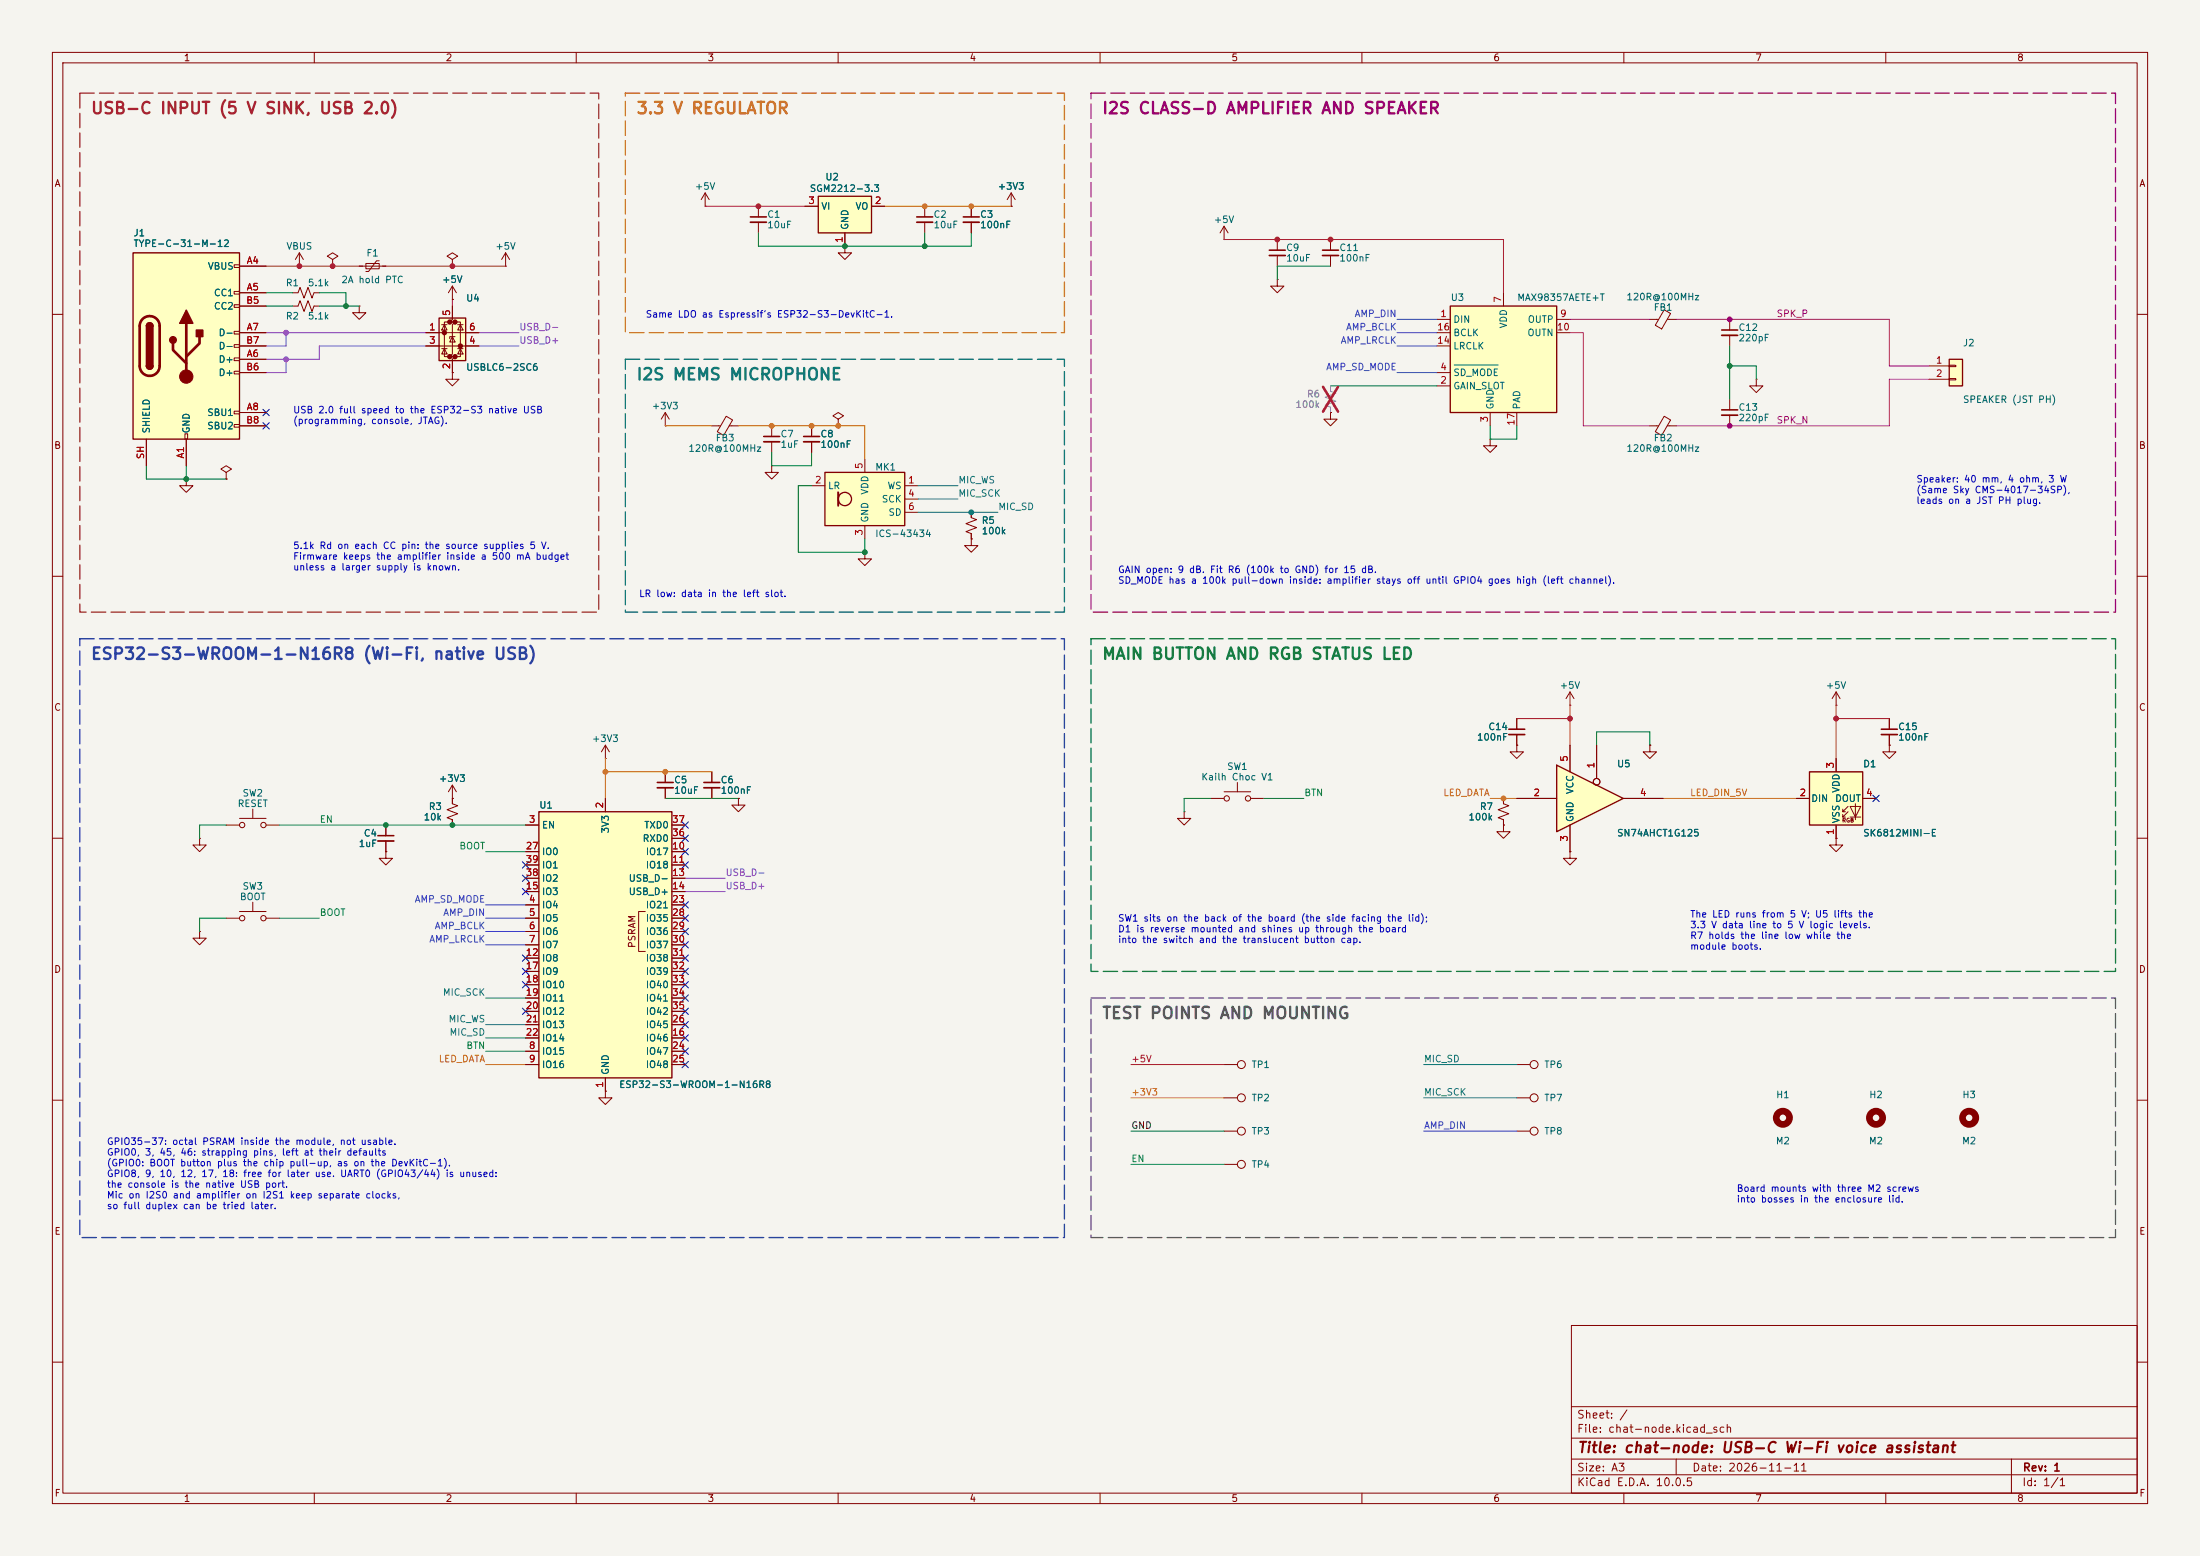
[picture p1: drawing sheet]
<svg xmlns="http://www.w3.org/2000/svg" width="420mm" height="297mm" viewBox="0 0 420 297" stroke-linecap="round" stroke-linejoin="round" font-family="sans-serif">
<path d="M0 0h420v297h-420z" fill="#f5f4ef" stroke="#f5f4ef" stroke-width=".19"/>
<g fill="none" stroke="#840000" stroke-width=".19">
<path d="M10 10h400v277h-400zM12 12h396v273h-396zM60 10v2M110 10v2M160 10v2M210 10v2M260 10v2M310 10v2M360 10v2M57.1 50.8h.1M57.1 48.3l-.7 1.2M57.1 48.3l.8 1.2"/>
<path d="M57.1 48.3v2.5M68.6 50.8h5.1M69.8 50.3h2.6v1h-2.6zM72.4 49.8h-.5l-1.5 2h-.6M254 45.7v2.1M254 48.8v2M10 60h2M408 60h2M10 110h2M165.1 105.4v1.3h1.3l-1.3 1.3-1.3-1.3h1.3M165.1 105.4h.1M408 110h2"/>
<path d="M289.6 137.2v2M10 160h2M43.2 157.5h2.5M45.7 156.2h5.1M48.3 154.4v1.8M50.8 157.5h2.5M115.6 144.8h.1M115.6 142.2l-.8 1.3M115.6 142.2l.7 1.3M115.6 142.2v2.6M135.9 147.3v2.1M135.9 150.4v2"/>
<path d="M141 152.4v1.3h1.2l-1.2 1.2-1.3-1.2h1.3M141 152.4h.1M287 157.5v1.3h1.3l-1.3 1.2-1.3-1.2h1.3M287 157.5h.1M289.6 140.2v2M408 160h2M38.1 177.8v1.3h1.3l-1.3 1.2-1.3-1.2h1.3M38.1 177.8h.1M38.1 160v1.3h1.3l-1.3 1.3-1.3-1.3h1.3M38.1 160h.1M43.2 175.3h2.5M45.7 174h5.1"/>
<path d="M48.3 172.2v1.8M50.8 175.3h2.5M10 210h2M408 210h2M300 253h108v32h-108zM10 260h2M300 278.5h108M300 274.5h108M300 268.5h108M320 278.5v3M384 278.5v6.5M408 260h2"/>
<path d="M60 285v2M110 285v2M160 285v2M210 285v2M260 285v2M300 281.5h108M310 285v2M360 285v2"/>
<circle cx="46.2" cy="157.5" r=".51"/>
<circle cx="50.3" cy="157.5" r=".51"/>
<circle cx="46.2" cy="175.3" r=".51"/>
<circle cx="50.3" cy="175.3" r=".51"/>
</g>
<path d="M252.5 47.8h3M288 139.2h3.1M134.4 149.4h3" fill="none" stroke="#840000" stroke-width=".3"/>
<path d="M252.5 48.8h3M134.4 150.4h3M288 140.2h3.1" fill="none" stroke="#840000" stroke-width=".33"/>
<path d="M157.5 90.2h15.2v10.1h-15.2z" fill="#ffffc2"/>
<g fill="none" stroke="#840000" stroke-width=".25">
<path d="M157.5 90.2h15.2v10.1h-15.2z"/>
<circle cx="161.3" cy="95.2" r="1.27"/>
</g>
<path d="M160 94v2.5" fill="none" stroke="#840000" stroke-width=".38"/>
<g fill="none" stroke="#840000" stroke-width=".19">
<path d="M86.4 49.5l1-.6-1-.6-1.1 .6 1.1 .6v1.3M86.4 50.8h.1M86.4 57.2h.1M86.4 54.6l-.8 1.3M86.4 54.6l.7 1.3M86.4 54.6v2.6M154.9 92.7h2.6M165.1 87.6v2.6M172.7 92.7h2.6M172.7 95.3h2.6M172.7 97.8h2.6M185.4 97.8v1l1 .4-2 .7 2 .8-2 .8 1 .4v1"/>
<path d="M165.1 100.3v2.6M185.4 102.9v1.2h1.3l-1.3 1.3-1.3-1.3h1.3M185.4 102.9h.1M73.7 157.5v2M226.1 154.9v1.3h1.2l-1.2 1.3-1.3-1.3h1.3M226.1 154.9h.1M231.1 152.4h2.6M233.7 151.1h5.1M236.2 149.4v1.7M238.8 152.4h2.5M287 152.4v1l1 .4-2 .8 2 .7-2 .8 1 .4v1M73.7 162.6v1.2h1.2l-1.2 1.3-1.3-1.3h1.3"/>
<path d="M73.7 162.6h.1M73.7 160.5v2.1M299.7 162.6v1.2h1.3l-1.3 1.3-1.3-1.3h1.3M299.7 162.6h.1M233.7 209.6h2.5M233.7 203.2h2.5M233.7 215.9h2.5M289.6 209.6h2.5M289.6 203.2h2.5"/>
<circle cx="234.2" cy="152.4" r=".51"/>
<circle cx="238.3" cy="152.4" r=".51"/>
<circle cx="237" cy="209.5" r=".76"/>
<circle cx="237" cy="215.9" r=".76"/>
<circle cx="237" cy="203.2" r=".76"/>
<circle cx="292.9" cy="209.5" r=".76"/>
<circle cx="292.9" cy="203.2" r=".76"/>
</g>
<path d="M72.1 159.5h3.1" fill="none" stroke="#840000" stroke-width=".3"/>
<path d="M72.1 160.5h3.1" fill="none" stroke="#840000" stroke-width=".33"/>
<path d="M83.8 60.7h5.1v8.1h-5.1z" fill="#ffffc2"/>
<g fill="#840000" stroke="#840000" stroke-width=".51">
<circle cx="84.8" cy="63.5" r=".25"/>
<circle cx="85.9" cy="61.5" r=".25"/>
<circle cx="85.9" cy="68.1" r=".25"/>
<circle cx="86.9" cy="61.5" r=".25"/>
<circle cx="86.9" cy="68.1" r=".25"/>
<circle cx="87.9" cy="66" r=".25"/>
</g>
<g fill="none" stroke="#840000" stroke-width=".19">
<path d="M86.4 58.4v2.6l-.5 .5h1l-.5 .5v5.6l-.5 .5h1l-.5 .5v2.5M96.5 50.8h.1M96.5 48.3l-.7 1.2M96.5 48.3l.8 1.2M96.5 48.3v2.5M81.3 63.5h10.1M81.3 66h10.1M84.3 66.5h1M84.3 62h1M84.8 62l.5 1h-1zM84.8 66.5l.5 1.1h-1zM85.9 61.5h-1.1v6.6h1.1"/>
<path d="M86.4 64.3l.5 1h-1zM86.4 71.1v1.3h1.2l-1.2 1.3-1.3-1.3h1.3M86.4 71.1h.1M86.9 64.3h-1v.3M86.9 61.5h1v6.6h-1M87.4 66.5h1M87.4 62h1M87.9 62l.5 1h-1zM87.9 66.5l.5 1.1h-1zM360.7 137.2v2M360.7 142.2v1.3h1.2l-1.2 1.3-1.3-1.3h1.3M360.7 142.2h.1"/>
<path d="M360.7 140.2v2"/>
</g>
<path d="M83.8 60.7h5.1v8.1h-5.1z" fill="none" stroke="#840000" stroke-width=".25"/>
<g fill="none" stroke="#840000" stroke-width="1.3">
<circle cx="340.4" cy="213.4" r="1.27"/>
<circle cx="358.1" cy="213.4" r="1.27"/>
</g>
<path d="M359.2 139.2h3" fill="none" stroke="#840000" stroke-width=".3"/>
<path d="M359.2 140.2h3" fill="none" stroke="#840000" stroke-width=".33"/>
<path d="M345.4 147.3h10.2v10.2h-10.2z" fill="#ffffc2"/>
<g fill="none" stroke="#840000" stroke-width=".19">
<path d="M299.7 134.6h.1M299.7 132.1l-.7 1.3M299.7 132.1l.8 1.3M299.7 132.1v2.5M350.5 134.6h.1M350.5 132.1v2.5M350.5 132.1l-.7 1.3M350.5 132.1l.8 1.3M315 142.2v1.3h1.2l-1.2 1.3-1.3-1.3h1.3M315 142.2h.1M342.9 152.4h2.5M350.5 144.8v2.5"/>
<path d="M350.5 157.5v2.5M351.8 154.9h.5M351.8 156h.5M352.8 153.9l-1 1v-.5M352.8 154.9l-1 1.1v-.6M353.2 153.9h2l-1 2.1zM353.2 156h2M354.2 153.4v3.1M355.6 152.4h2.5M350.5 160v1.3h1.3l-1.3 1.3-1.3-1.3h1.3M350.5 160h.1M289.6 215.9h2.5"/>
<path d="M233.7 222.2h2.5"/>
<circle cx="292.9" cy="215.9" r=".76"/>
<circle cx="237" cy="222.2" r=".76"/>
</g>
<path d="M345.4 147.3h10.2v10.2h-10.2z" fill="none" stroke="#840000" stroke-width=".25"/>
<circle cx="375.9" cy="213.4" r="1.27" fill="none" stroke="#840000" stroke-width="1.3"/>
<path d="M297.2 146.1l12.7 6.3-12.7 6.4z" fill="#ffffc2"/>
<path d="M297.2 146.1l12.7 6.3-12.7 6.4z" fill="none" stroke="#840000" stroke-width=".25"/>
<g fill="none" stroke="#840000" stroke-width=".19">
<path d="M35.6 91.4v1.3h1.2l-1.2 1.3-1.3-1.3h1.3M35.6 91.4h.1M43.2 90.2l1-.7-1-.6-1 .6 1 .7v1.2M43.2 91.4h.1M289.6 152.4h7.6M299.7 142.2v5.1M299.7 157.5v5.1M304.8 142.2v6.4M309.9 152.4h7.6"/>
<circle cx="304.8" cy="149.2" r=".63"/>
</g>
<path d="M25.4 48.3h20.3v35.5h-20.3z" fill="#ffffc2"/>
<g fill="none" stroke="#840000" stroke-width=".19">
<path d="M44.7 50.5h1v.6h-1zM44.7 55.6h1v.5h-1zM44.7 58.2h1v.5h-1zM45.7 50.8h5.1M45.7 55.9h5.1M45.7 58.4h5.1M317.7 59.1l1.2 .7-1.7 3-1.2-.7zM44.7 63.2h1v.6h-1zM44.7 65.8h1v.5h-1zM44.7 68.3h1v.5h-1zM44.7 70.9h1v.5h-1zM44.7 78.5h1v.5h-1z"/>
<path d="M45.7 68.6h5.1M45.7 63.5h5.1M45.7 78.7h5.1M45.7 71.1h5.1M45.7 66h5.1M315 61h1.6M318.3 61h1.7M330.2 61v2M330.2 64v2M330.2 76.2v2M330.2 79.2v2.1M335.3 72.4v1.3h1.2l-1.2 1.2-1.3-1.2h1.3"/>
<path d="M335.3 72.4h.1M27.9 83.8v5.1M35.3 82.8h.5v1h-.5zM35.6 83.8v5.1M44.7 81h1v.5h-1zM45.7 81.3h5.1M86.4 149.9v3.5l1 .4-2.1 .8 2.1 .7-2.1 .8 1.1 .4v1M86.4 152.4h.1M86.4 149.9l-.8 1.2M86.4 149.9l.7 1.2M115.6 208.3v1.3h1.2l-1.2 1.2-1.3-1.2h1.3M115.6 208.3h.1"/>
</g>
<path d="M25.4 48.3h20.3v35.5h-20.3zM27.9 62.2a.64 .64 0 0 1 .7-.6 .64 .64 0 0 1 .6 .6M27.9 69.9a.64 .64 0 0 0 .7 .6 .64 .64 0 0 0 .6-.6" fill="none" stroke="#840000" stroke-width=".25"/>
<path d="M27.2 60.9a1.9 1.9 0 0 1 2.1-.4 1.9 1.9 0 0 1 1.2 1.7v7.7a1.91 1.91 0 0 1-1.9 1.8 1.91 1.91 0 0 1-1.9-1.8v-7.8l.1-.7zM33 65.5v1.3l2.6 2.5M35.6 61.7v10.2M38.1 64.3v1.2l-2.5 2.6" fill="none" stroke="#840000" stroke-width=".51"/>
<g fill="#840000" stroke="#840000" stroke-width=".25">
<path d="M27.9 62.2h1.3v7.7h-1.3z"/>
<path d="M28.1 61.8a.64 .64 0 0 1 .7-.2 .64 .64 0 0 1 .4 .6h-1.3z"/>
<path d="M27.9 69.9h1.3a.64 .64 0 0 1-.6 .6 .64 .64 0 0 1-.7-.6z"/>
<path d="M35.6 59.2l1.2 2.5h-2.5z"/>
<path d="M37.5 63h1.2v1.3h-1.2z"/>
<circle cx="33" cy="64.9" r=".63"/>
</g>
<circle cx="35.6" cy="71.9" r="1.27" fill="#840000" stroke="#840000" stroke-width=".19"/>
<path d="M328.7 63h3M328.7 78.2h3" fill="none" stroke="#840000" stroke-width=".3"/>
<path d="M328.7 64h3M328.7 79.2h3" fill="none" stroke="#840000" stroke-width=".33"/>
<path d="M276.9 58.4h20.3v20.3h-20.3z" fill="#ffffc2"/>
<path d="M276.9 58.4h20.3v20.3h-20.3z" fill="none" stroke="#840000" stroke-width=".25"/>
<path d="M287 55.9v2.5M274.3 61h2.6M274.3 73.7h2.6M274.3 71.1h2.6M274.3 63.5h2.6M274.3 66h2.6M284.5 78.7v2.6M289.6 78.7v2.6M297.2 61h2.5M297.2 63.5h2.5" fill="none" stroke="#840000" stroke-width=".19"/>
<path d="M277.6 69.7h8.4" fill="none" stroke="#006464" stroke-width=".19"/>
<path d="M102.9 154.9h25.4v50.8h-25.4z" fill="#ffffc2"/>
<path d="M102.9 154.9h25.4v50.8h-25.4z" fill="none" stroke="#840000" stroke-width=".25"/>
<g fill="none" stroke="#840000" stroke-width=".19">
<path d="M185.4 39.4v2M193 39.4h.1M193 36.8l-.7 1.3M193 36.8l.8 1.3M193 36.8v2.6M55.9 55.9h1l.4-1 .7 2 .8-2 .8 2 .3-1h1.1M55.9 58.4h1l.4-1 .7 2 .8-2 .8 2 .3-1h1.1M63.5 49.5l1-.6-1-.6-1 .6 1 .6v1.3M63.5 50.8h.1M68.6 58.4v1.3h1.2l-1.2 1.3-1.3-1.3h1.3M68.6 58.4h.1M185.4 42.4v2.1"/>
<path d="M317.7 79.5l1.2 .7-1.7 2.9-1.2-.7zM147.3 88.9v1.3h1.3l-1.3 1.2-1.3-1.2h1.3M147.3 88.9h.1M284.5 83.8v1.3h1.2l-1.2 1.3-1.3-1.3h1.3M284.5 83.8h.1M315 81.3h1.6M318.3 81.3h1.7M100.3 157.5h2.6M115.6 152.4v2.5M127 147.3v2.1M127 150.4v2M128.3 157.5h2.5"/>
<path d="M289.6 142.2v1.3h1.2l-1.2 1.3-1.3-1.3h1.3M289.6 142.2h.1M100.3 172.7h2.6M100.3 175.3h2.6M100.3 177.8h2.6M100.3 162.6h2.6M100.3 165.1h2.6M100.3 167.6h2.6M100.3 170.2h2.6M123.2 174h-1.3v7.6h1.3M128.3 172.7h2.5M128.3 175.3h2.5"/>
<path d="M128.3 177.8h2.5M128.3 162.6h2.5M128.3 165.1h2.5M128.3 167.6h2.5M128.3 170.2h2.5M128.3 160h2.5M100.3 180.3h2.6M100.3 182.9h2.6M100.3 198.1h2.6M100.3 185.4h2.6M100.3 188h2.6M100.3 190.5h2.6"/>
<path d="M100.3 193h2.6M100.3 195.6h2.6M128.3 180.3h2.5M128.3 182.9h2.5M128.3 198.1h2.5M128.3 185.4h2.5M128.3 188h2.5M128.3 190.5h2.5M128.3 193h2.5M128.3 195.6h2.5M100.3 200.7h2.6M100.3 203.2h2.6"/>
<path d="M115.6 205.7v2.6M128.3 200.7h2.5M128.3 203.2h2.5"/>
</g>
<path d="M183.9 41.4h3M125.5 149.4h3" fill="none" stroke="#840000" stroke-width=".3"/>
<path d="M183.9 42.4h3M125.5 150.4h3" fill="none" stroke="#840000" stroke-width=".33"/>
<path d="M372.1 68.6h2.5v5.1h-2.5z" fill="#ffffc2"/>
<path d="M372.1 68.6h2.5v5.1h-2.5z" fill="none" stroke="#840000" stroke-width=".25"/>
<g fill="none" stroke="#840000" stroke-width=".19">
<path d="M176.5 39.4v2M161.3 47v1.3h1.3l-1.3 1.2-1.3-1.2h1.3M161.3 47h.1M176.5 42.4v2.1M233.7 45.7h.1M233.7 43.2l-.8 1.3M233.7 43.2l.7 1.3M233.7 43.2v2.5M243.8 53.3v1.3h1.3l-1.3 1.3-1.2-1.3h1.2M243.8 53.3h.1M243.8 45.7v2.1M243.8 48.8v2"/>
<path d="M127 78.7l-.8 1.3M127 78.7l.8 1.3M127 78.7v2.6M138.6 79.5l1.3 .7-1.7 2.9-1.3-.7zM254 78.7v1.3h1.3l-1.3 1.3-1.3-1.3h1.3M254 78.7h.1M368.3 69.9h3.8M368.3 72.4h3.8M372.1 69.7h1.3v.3h-1.3zM372.1 72.3h1.3v.2h-1.3zM127 81.3h.1M135.9 81.3h1.6"/>
<path d="M139.2 81.3h1.8M147.3 81.3v2M147.3 84.3v2.1M154.9 81.3v2M154.9 84.3v2.1M160 80l1-.6-1-.7-1 .7 1 .6v1.3M160 81.3h.1"/>
</g>
<path d="M175 41.4h3.1M242.3 47.8h3.1M145.8 83.3h3M153.4 83.3h3.1" fill="none" stroke="#840000" stroke-width=".3"/>
<path d="M175 42.4h3.1M242.3 48.8h3.1M145.8 84.3h3M153.4 84.3h3.1" fill="none" stroke="#840000" stroke-width=".33"/>
<path d="M254 73.7v1l1 .4-2 .7 2 .8-2 .7 1 .4v1" fill="none" stroke="#9c9b98" stroke-width=".19"/>
<path d="M252.6 73.8l2.8 4.8M255.4 73.8l-2.8 4.8" fill="none" stroke="#e12e31" stroke-width=".46"/>
<path d="M156.2 37.5h10.2v7h-10.2z" fill="#ffffc2"/>
<path d="M156.2 37.5h10.2v7h-10.2z" fill="none" stroke="#840000" stroke-width=".25"/>
<g fill="none" stroke="#840000" stroke-width=".19">
<path d="M134.6 39.4h.1M134.6 36.8l-.7 1.3M134.6 36.8l.8 1.3M134.6 36.8v2.6M144.8 39.4v2M153.7 39.4h2.5M166.4 39.4h2.5M185.4 39.4v2M193 39.4h.1M45.7 50.8h5.1M45.7 55.9h5.1M45.7 58.4h5.1"/>
<path d="M86.4 57.2h.1M86.4 58.4v2.6M144.8 42.4v2.1M161.3 47h.1M161.3 44.5v2.5M185.4 42.4v2.1M45.7 68.6h5.1M45.7 63.5h5.1M45.7 78.7h5.1M45.7 71.1h5.1M45.7 66h5.1M81.3 63.5h2.5"/>
<path d="M81.3 66h2.5M86.4 71.1h.1M86.4 68.6v2.5M88.9 63.5h2.5M88.9 66h2.5M254 78.7h.1M27.9 83.8v5.1M35.6 83.8v5.1M43.2 91.4h.1M45.7 81.3h5.1M154.9 81.3v2M154.9 84.3v2.1"/>
<path d="M160 81.3h.1M185.4 97.8v1M185.4 102.9h.1M185.4 101.9v1M289.6 137.2v2M360.7 137.2v2M73.7 157.5v2M86.4 152.4h.1M86.4 152.4v1M86.4 156.5v1M100.3 157.5h2.6M115.6 152.4v2.5"/>
<path d="M127 147.3v2.1M127 150.4v2M128.3 157.5h2.5M135.9 147.3v2.1M135.9 150.4v2M141 152.4h.1M287 157.5h.1M287 152.4v1M287 156.5v1M289.6 142.2h.1M289.6 152.4h7.6M289.6 140.2v2"/>
<path d="M299.7 142.2v5.1M299.7 157.5v5.1M304.8 142.2v6.4M309.9 152.4h7.6M315 142.2h.1M342.9 152.4h2.5M350.5 144.8v2.5M350.5 157.5v2.5M355.6 152.4h2.5M360.7 142.2h.1M360.7 140.2v2M73.7 162.6h.1"/>
<path d="M73.7 160.5v2.1M100.3 172.7h2.6M100.3 175.3h2.6M100.3 177.8h2.6M100.3 162.6h2.6M100.3 165.1h2.6M100.3 167.6h2.6M100.3 170.2h2.6M128.3 172.7h2.5M128.3 175.3h2.5M128.3 177.8h2.5M128.3 162.6h2.5"/>
<path d="M128.3 165.1h2.5M128.3 167.6h2.5M128.3 170.2h2.5M128.3 160h2.5M299.7 162.6h.1M350.5 160h.1M100.3 180.3h2.6M100.3 182.9h2.6M100.3 198.1h2.6M100.3 185.4h2.6M100.3 188h2.6M100.3 190.5h2.6"/>
<path d="M100.3 193h2.6M100.3 195.6h2.6M128.3 180.3h2.5M128.3 182.9h2.5M128.3 198.1h2.5M128.3 185.4h2.5M128.3 188h2.5M128.3 190.5h2.5M128.3 193h2.5M128.3 195.6h2.5M100.3 200.7h2.6M100.3 203.2h2.6"/>
<path d="M115.6 208.3h.1M115.6 205.7v2.6M128.3 200.7h2.5M128.3 203.2h2.5"/>
<circle cx="304.8" cy="149.2" r=".63"/>
</g>
<path d="M143.3 41.4h3" fill="none" stroke="#840000" stroke-width=".3"/>
<path d="M143.3 42.4h3" fill="none" stroke="#840000" stroke-width=".33"/>
<g fill="none" stroke="#009600" stroke-width=".19">
<path d="M50.8 55.9h5.1M50.8 58.4h5.1M61 55.9h5v2.5M61 58.4h7.6M144.8 44.5v2.5h40.6v-2.5M161.3 47h.1M176.5 44.5v2.5M254 50.8h-10.2v2.5M254 73.7h20.3M330.2 66v10.2M330.2 69.9h5.1v2.5M27.9 88.9v2.5h15.3"/>
<path d="M35.6 88.9v2.5M147.3 86.4v2.5h7.6v-2.5M154.9 92.7h-2.5v12.7h12.7v-2.5M284.5 81.3v2.5h5.1v-2.5M43.2 157.5h-5.1v2.5M127 152.4h14M231.1 152.4h-5v2.5M304.8 142.2v-2.5h10.2v2.5M43.2 175.3h-5.1v2.5M215.9 215.9h17.8"/>
</g>
<path d="M168.9 39.4h24.1M127 81.3h8.9M141 81.3h24.1v6.3M115.6 144.8v7.6M115.6 147.3h20.3M215.9 209.6h17.8" fill="none" stroke="#e17800" stroke-width=".19"/>
<path d="M50.8 63.5h30.5M54.6 63.5v2.5h-3.8M54.6 68.6v2.5h-3.8M81.3 66h-20.3v2.6h-10.2M91.4 63.5h7.7M91.4 66h7.7M130.8 167.6h7.6M130.8 170.2h7.6" fill="none" stroke="#8232b4" stroke-width=".19"/>
<path d="M134.6 39.4h19.1M50.8 50.8h17.8M73.7 50.8h22.8M86.4 57.2v1.2M233.7 45.7h53.3v10.2M289.6 137.2h10.1M299.7 134.6v7.6M350.5 137.2h10.2M350.5 134.6v10.2M215.9 203.2h17.8" fill="none" stroke="#c81e1e" stroke-width=".19"/>
<path d="M284.5 152.4h5.1M317.5 152.4h25.4M92.7 203.2h7.6" fill="none" stroke="#aa8200" stroke-width=".19"/>
<path d="M53.3 157.5h47M241.3 152.4h7.6M53.3 175.3h7.7M92.7 162.6h7.6M92.7 200.7h7.6M215.9 222.2h17.8" fill="none" stroke="#148c3c" stroke-width=".19"/>
<path d="M266.7 71.1h7.6M266.7 61h7.6M266.7 63.5h7.6M266.7 66h7.6M92.7 175.3h7.6M92.7 177.8h7.6M92.7 172.7h7.6M92.7 180.3h7.6M271.8 215.9h17.8" fill="none" stroke="#1e5ac8" stroke-width=".19"/>
<path d="M175.3 97.8h15.2M175.3 95.3h7.6M175.3 92.7h7.6M92.7 190.5h7.6M92.7 195.6h7.6M92.7 198.1h7.6M271.8 209.6h17.8M271.8 203.2h17.8" fill="none" stroke="#008c8c" stroke-width=".19"/>
<path d="M299.7 61h15.3M299.7 63.5h2.6v17.8h12.7M320 61h40.7v8.9h7.6M368.3 72.4h-7.6v8.9h-40.7" fill="none" stroke="#c8008c" stroke-width=".19"/>
<g fill="none" stroke="#000084" stroke-width=".19">
<path d="M50.2 78.1l1.2 1.2M51.4 78.1l-1.2 1.2M50.2 80.7l1.2 1.2M51.4 80.7l-1.2 1.2M130.2 156.9l1.2 1.2M130.2 159.4l1.2 1.2M131.4 156.9l-1.2 1.2M131.4 159.4l-1.2 1.2M357.5 151.8l1.2 1.2M358.7 151.8l-1.2 1.2M99.7 169.6l1.2 1.2M99.7 164.5l1.2 1.2"/>
<path d="M99.7 167l1.2 1.2M100.9 169.6l-1.2 1.2M100.9 164.5l-1.2 1.2M100.9 167l-1.2 1.2M130.2 164.5l1.2 1.2M130.2 177.2l1.2 1.2M130.2 179.7l1.2 1.2M130.2 172.1l1.2 1.2M130.2 162l1.2 1.2M130.2 174.7l1.2 1.2M131.4 164.5l-1.2 1.2M131.4 177.2l-1.2 1.2"/>
<path d="M131.4 179.7l-1.2 1.2M131.4 172.1l-1.2 1.2M131.4 162l-1.2 1.2M131.4 174.7l-1.2 1.2M99.7 182.3l1.2 1.2M99.7 184.8l1.2 1.2M99.7 187.4l1.2 1.2M99.7 192.4l1.2 1.2M100.9 182.3l-1.2 1.2M100.9 184.8l-1.2 1.2M100.9 187.4l-1.2 1.2M100.9 192.4l-1.2 1.2"/>
<path d="M130.2 182.3l1.2 1.2M130.2 184.8l1.2 1.2M130.2 187.4l1.2 1.2M130.2 189.9l1.2 1.2M130.2 192.4l1.2 1.2M130.2 195l1.2 1.2M130.2 197.5l1.2 1.2M131.4 182.3l-1.2 1.2M131.4 184.8l-1.2 1.2M131.4 187.4l-1.2 1.2M131.4 189.9l-1.2 1.2M131.4 192.4l-1.2 1.2"/>
<path d="M131.4 195l-1.2 1.2M131.4 197.5l-1.2 1.2M130.2 200.1l1.2 1.2M130.2 202.6l1.2 1.2M131.4 200.1l-1.2 1.2M131.4 202.6l-1.2 1.2"/>
</g>
<path d="M119.4 68.6h83.8v48.2h-83.8z" fill="none" stroke="#007878" stroke-width=".25" stroke-dasharray="2.7 1"/>
<path d="M208.3 17.8h195.6v99h-195.6z" fill="none" stroke="#96006e" stroke-width=".25" stroke-dasharray="2.7 1"/>
<path d="M208.3 190.5h195.6v45.7h-195.6z" fill="none" stroke="#5a5a5a" stroke-width=".25" stroke-dasharray="2.7 1"/>
<path d="M15.2 121.9h188v114.3h-188z" fill="none" stroke="#284696" stroke-width=".25" stroke-dasharray="2.7 1"/>
<path d="M208.3 121.9h195.6v63.5h-195.6z" fill="none" stroke="#14783c" stroke-width=".25" stroke-dasharray="2.7 1"/>
<path d="M119.4 17.8h83.8v45.7h-83.8z" fill="none" stroke="#c86e00" stroke-width=".25" stroke-dasharray="2.7 1"/>
<path d="M15.2 17.8h99.1v99h-99.1z" fill="none" stroke="#aa2828" stroke-width=".25" stroke-dasharray="2.7 1"/>
<path d="M254 73.7v1M254 77.7v1" fill="none" stroke="#9c9b98" stroke-width=".19"/>
<path d="M252.6 73.8l2.8 4.8M255.4 73.8l-2.8 4.8" fill="none" stroke="#e12e31" stroke-width=".46"/>
<g fill="#009600" stroke="#009600" stroke-width=".19">
<circle cx="66" cy="58.4" r=".46"/>
<circle cx="35.6" cy="91.4" r=".46"/>
<circle cx="330.2" cy="69.9" r=".46"/>
<circle cx="165.1" cy="105.4" r=".46"/>
<circle cx="176.5" cy="47" r=".46"/>
<circle cx="161.3" cy="47" r=".46"/>
</g>
<g fill="#8232b4" stroke="#8232b4" stroke-width=".19">
<circle cx="54.6" cy="63.5" r=".46"/>
<circle cx="54.6" cy="68.6" r=".46"/>
</g>
<g fill="#c81e1e" stroke="#c81e1e" stroke-width=".19">
<circle cx="86.4" cy="50.8" r=".46"/>
<circle cx="63.5" cy="50.8" r=".46"/>
<circle cx="57.1" cy="50.8" r=".46"/>
<circle cx="144.8" cy="39.4" r=".46"/>
<circle cx="254" cy="45.7" r=".46"/>
<circle cx="299.7" cy="137.2" r=".46"/>
<circle cx="350.5" cy="137.2" r=".46"/>
<circle cx="243.8" cy="45.7" r=".46"/>
</g>
<g fill="#148c3c" stroke="#148c3c" stroke-width=".19">
<circle cx="86.4" cy="157.5" r=".46"/>
<circle cx="73.7" cy="157.5" r=".46"/>
</g>
<g fill="#e17800" stroke="#e17800" stroke-width=".19">
<circle cx="147.3" cy="81.3" r=".46"/>
<circle cx="115.6" cy="147.3" r=".46"/>
<circle cx="127" cy="147.3" r=".46"/>
<circle cx="154.9" cy="81.3" r=".46"/>
<circle cx="160" cy="81.3" r=".46"/>
<circle cx="176.5" cy="39.4" r=".46"/>
<circle cx="185.4" cy="39.4" r=".46"/>
</g>
<circle cx="287" cy="152.4" r=".46" fill="#aa8200" stroke="#aa8200" stroke-width=".19"/>
<circle cx="185.4" cy="97.8" r=".46" fill="#008c8c" stroke="#008c8c" stroke-width=".19"/>
<g fill="#c8008c" stroke="#c8008c" stroke-width=".19">
<circle cx="330.2" cy="81.3" r=".46"/>
<circle cx="330.2" cy="61" r=".46"/>
</g>
<text font-size="2.2" fill="#aa2828" x="17.2" y="22.3">USB-C INPUT (5 V SINK, USB 2.0)</text>
<text font-size="2.2" fill="#c86e00" x="121.3" y="22.3">3.3 V REGULATOR</text>
<text font-size="2.2" fill="#96006e" x="210.2" y="22.3">I2S CLASS-D AMPLIFIER AND SPEAKER</text>
<text font-size="2.2" fill="#007878" x="121.3" y="73.1">I2S MEMS MICROPHONE</text>
<text font-size="2.2" fill="#284696" x="17.2" y="126.4">ESP32-S3-WROOM-1-N16R8 (Wi-Fi, native USB)</text>
<text font-size="2.2" fill="#14783c" x="210.2" y="126.4">MAIN BUTTON AND RGB STATUS LED</text>
<text font-size="2.2" fill="#5a5a5a" x="210.2" y="195">TEST POINTS AND MOUNTING</text>
<text font-size="2" fill="#840000" x="301" y="277.8">Title: chat-node: USB-C Wi-Fi voice assistant</text>
<g font-size="1.5" fill="#840000">
<text x="300.9" y="273.8">File: chat-node.kicad_sch</text>
<text x="300.9" y="271.1">Sheet: /</text>
<text x="300.9" y="281.2">Size: A3</text>
<text x="322.9" y="281.2">Date: 2026-11-11</text>
<text x="386" y="281.2">Rev: 1</text>
<text x="300.9" y="284">KiCad E.D.A. 10.0.5</text>
<text x="385.9" y="284">Id: 1/1</text>
</g>
<g font-size="1.3" fill="#840000">
<text x="35" y="12">1</text>
<text x="85" y="12">2</text>
<text x="135" y="12">3</text>
<text x="185" y="12">4</text>
<text x="235" y="12">5</text>
<text x="285" y="12">6</text>
<text x="335" y="12">7</text>
<text x="385" y="12">8</text>
<text x="10.3" y="36">A</text>
<text x="408.3" y="36">A</text>
<text x="10.2" y="86">B</text>
<text x="408.2" y="86">B</text>
<text x="10.2" y="136">C</text>
<text x="408.2" y="136">C</text>
<text x="10.2" y="186">D</text>
<text x="121.6" y="181.1" transform="rotate(-90 121.6 181.1)">PSRAM</text>
<text x="408.2" y="186">D</text>
<text x="10.3" y="236">E</text>
<text x="408.3" y="236">E</text>
<text x="10.3" y="286">F</text>
<text x="35" y="287">1</text>
<text x="85" y="287">2</text>
<text x="135" y="287">3</text>
<text x="185" y="287">4</text>
<text x="235" y="287">5</text>
<text x="285" y="287">6</text>
<text x="335" y="287">7</text>
<text x="385" y="287">8</text>
<text x="408.3" y="286">F</text>
</g>
<g font-size="1.3" fill="#006464">
<text x="157.5" y="34.7">U2</text>
<text x="132.6" y="36.5">+5V</text>
<text x="146.4" y="41.9">C1</text>
<text x="154.5" y="36.9">SGM2212-3.3</text>
<text x="156.7" y="40.3">VI</text>
<text x="163.2" y="40.3">VO</text>
<text x="178.1" y="41.9">C2</text>
<text x="187" y="41.9">C3</text>
<text x="190.4" y="36.5">+3V3</text>
<text x="25.4" y="45.4">J1</text>
<text x="25.4" y="47.4">TYPE-C-31-M-12</text>
<text x="54.6" y="48">VBUS</text>
<text x="94.5" y="48">+5V</text>
<text x="146.4" y="43.9">10uF</text>
<text x="162.3" y="44" transform="rotate(-90 162.3 44)">GND</text>
<text x="178.1" y="43.9">10uF</text>
<text x="187" y="43.9">100nF</text>
<text x="231.6" y="42.9">+5V</text>
<text x="39.6" y="51.8">VBUS</text>
<text x="69.8" y="49.3">F1</text>
<text x="245.4" y="48.2">C9</text>
<text x="245.4" y="50.2">10uF</text>
<text x="255.6" y="48.2">C11</text>
<text x="255.6" y="50.2">100nF</text>
<text x="40.7" y="56.8">CC1</text>
<text x="40.7" y="59.4">CC2</text>
<text x="54.5" y="54.9">R1</text>
<text x="58.7" y="54.9">5.1k</text>
<text x="65.1" y="54.4">2A hold PTC</text>
<text x="84.3" y="54.3">+5V</text>
<text x="88.9" y="57.9">U4</text>
<text x="276.8" y="57.7">U3</text>
<text x="289.5" y="57.7">MAX98357AETE+T</text>
<text x="310.4" y="57.6">120R@100MHz</text>
<text x="315.6" y="59.6">FB1</text>
<text x="41.6" y="64.5">D-</text>
<text x="54.5" y="61.3">R2</text>
<text x="58.7" y="61.3">5.1k</text>
<text x="277.3" y="61.9">DIN</text>
<text x="277.3" y="64.5">BCLK</text>
<text x="288" y="62.8" transform="rotate(-90 288 62.8)">VDD</text>
<text x="291.5" y="64.5">OUTN</text>
<text x="291.5" y="61.9">OUTP</text>
<text x="331.8" y="63.5">C12</text>
<text x="331.8" y="65.5">220pF</text>
<text x="41.6" y="69.5">D+</text>
<text x="41.6" y="67">D-</text>
<text x="88.9" y="71.1">USBLC6-2SC6</text>
<text x="277.3" y="67">LRCLK</text>
<text x="374.6" y="66.4">J2</text>
<text x="41.6" y="72.1">D+</text>
<text x="277.3" y="74.6">GAIN_SLOT</text>
<text x="277.3" y="72.1">SD_MODE</text>
<text x="374.6" y="77.2">SPEAKER (JST PH)</text>
<text x="28.9" y="82.8" transform="rotate(-90 28.9 82.8)">SHIELD</text>
<text x="36.5" y="82.8" transform="rotate(-90 36.5 82.8)">GND</text>
<text x="39.5" y="79.7">SBU1</text>
<text x="39.5" y="82.2">SBU2</text>
<text x="124.3" y="78.4">+3V3</text>
<text x="148.9" y="83.8">C7</text>
<text x="156.5" y="83.8">C8</text>
<text x="285.4" y="78.3" transform="rotate(-90 285.4 78.3)">GND</text>
<text x="290.5" y="78.3" transform="rotate(-90 290.5 78.3)">PAD</text>
<text x="331.8" y="78.7">C13</text>
<text x="331.8" y="80.7">220pF</text>
<text x="131.3" y="86.5">120R@100MHz</text>
<text x="136.5" y="84.5">FB3</text>
<text x="148.9" y="85.8">1uF</text>
<text x="156.5" y="85.8">100nF</text>
<text x="310.4" y="86.5">120R@100MHz</text>
<text x="315.6" y="84.5">FB2</text>
<text x="158" y="93.7">LR</text>
<text x="166.1" y="94.5" transform="rotate(-90 166.1 94.5)">VDD</text>
<text x="167" y="90.1">MK1</text>
<text x="169.3" y="93.7">WS</text>
<text x="166.1" y="99.8" transform="rotate(-90 166.1 99.8)">GND</text>
<text x="168.2" y="96.2">SCK</text>
<text x="169.5" y="98.8">SD</text>
<text x="187.3" y="100.3">R5</text>
<text x="167" y="102.8">ICS-43434</text>
<text x="187.3" y="102.3">100k</text>
<text x="297.7" y="131.8">+5V</text>
<text x="348.5" y="131.8">+5V</text>
<text x="112.9" y="141.9">+3V3</text>
<text x="281.9" y="141.7">100nF</text>
<text x="284" y="139.7">C14</text>
<text x="362.3" y="139.7">C15</text>
<text x="362.3" y="141.7">100nF</text>
<text x="83.7" y="149.6">+3V3</text>
<text x="128.6" y="149.8">C5</text>
<text x="137.5" y="149.8">C6</text>
<text x="229.2" y="149.3">Kailh Choc V1</text>
<text x="234.2" y="147.3">SW1</text>
<text x="308.6" y="146.8">U5</text>
<text x="355.6" y="146.8">D1</text>
<text x="45.3" y="154.3">RESET</text>
<text x="46.2" y="152.3">SW2</text>
<text x="81.7" y="154.9">R3</text>
<text x="102.9" y="154.6">U1</text>
<text x="128.6" y="151.8">10uF</text>
<text x="137.5" y="151.8">100nF</text>
<text x="282.4" y="154.9">R7</text>
<text x="300.7" y="151.7" transform="rotate(-90 300.7 151.7)">VCC</text>
<text x="345.7" y="153.4">DIN</text>
<text x="350.2" y="153.4">DOUT</text>
<text x="351.5" y="151.4" transform="rotate(-90 351.5 151.4)">VDD</text>
<text x="68.4" y="162">1uF</text>
<text x="69.3" y="160">C4</text>
<text x="80.8" y="156.9">10k</text>
<text x="103.4" y="158.4">EN</text>
<text x="116.5" y="159.2" transform="rotate(-90 116.5 159.2)">3V3</text>
<text x="122.6" y="161">RXD0</text>
<text x="122.9" y="158.4">TXD0</text>
<text x="280.2" y="156.9">100k</text>
<text x="300.7" y="157" transform="rotate(-90 300.7 157)">GND</text>
<text x="308.6" y="160">SN74AHCT1G125</text>
<text x="351.5" y="157.3" transform="rotate(-90 351.5 157.3)">VSS</text>
<text x="355.6" y="160">SK6812MINI-E</text>
<text x="103.4" y="163.5">IO0</text>
<text x="103.4" y="166.1">IO1</text>
<text x="123.2" y="163.5">IO17</text>
<text x="123.2" y="166.1">IO18</text>
<text x="45.7" y="172.1">BOOT</text>
<text x="46.2" y="170.1">SW3</text>
<text x="103.4" y="173.7">IO4</text>
<text x="103.4" y="171.1">IO3</text>
<text x="103.4" y="168.6">IO2</text>
<text x="119.9" y="168.6">USB_D-</text>
<text x="119.9" y="171.1">USB_D+</text>
<text x="123.2" y="173.7">IO21</text>
<text x="103.4" y="176.2">IO5</text>
<text x="103.4" y="178.8">IO6</text>
<text x="123.2" y="176.2">IO35</text>
<text x="123.2" y="178.8">IO36</text>
<text x="103.4" y="181.3">IO7</text>
<text x="103.4" y="183.8">IO8</text>
<text x="123.2" y="181.3">IO37</text>
<text x="123.2" y="183.8">IO38</text>
<text x="103.4" y="186.4">IO9</text>
<text x="103.4" y="188.9">IO10</text>
<text x="103.4" y="191.5">IO11</text>
<text x="123.2" y="186.4">IO39</text>
<text x="123.2" y="188.9">IO40</text>
<text x="123.2" y="191.5">IO41</text>
<text x="103.4" y="194">IO12</text>
<text x="103.4" y="196.5">IO13</text>
<text x="123.2" y="196.5">IO45</text>
<text x="123.2" y="194">IO42</text>
<text x="103.4" y="201.6">IO15</text>
<text x="103.4" y="199.1">IO14</text>
<text x="123.2" y="199.1">IO46</text>
<text x="123.2" y="201.6">IO47</text>
<text x="103.4" y="204.2">IO16</text>
<text x="116.5" y="205.3" transform="rotate(-90 116.5 205.3)">GND</text>
<text x="118.1" y="208">ESP32-S3-WROOM-1-N16R8</text>
<text x="123.2" y="204.2">IO48</text>
<text x="238.8" y="204.2">TP1</text>
<text x="294.7" y="204.2">TP6</text>
<text x="339" y="209.9">H1</text>
<text x="356.7" y="209.9">H2</text>
<text x="374.5" y="209.9">H3</text>
<text x="238.8" y="210.5">TP2</text>
<text x="294.7" y="210.5">TP7</text>
<text x="238.8" y="216.9">TP3</text>
<text x="294.7" y="216.9">TP8</text>
<text x="338.9" y="218.7">M2</text>
<text x="356.7" y="218.7">M2</text>
<text x="374.5" y="218.7">M2</text>
<text x="238.8" y="223.2">TP4</text>
</g>
<g font-size="1.3" fill="#a90000">
<text x="154.2" y="39.2">3</text>
<text x="166.9" y="39.2">2</text>
<text x="161.2" y="46.5" transform="rotate(-90 161.2 46.5)">1</text>
<text x="47" y="50.7">A4</text>
<text x="46.9" y="58.3">B5</text>
<text x="47" y="55.7">A5</text>
<text x="286.9" y="57.9" transform="rotate(-90 286.9 57.9)">7</text>
<text x="46.9" y="65.9">B7</text>
<text x="47" y="63.4">A7</text>
<text x="81.8" y="63.4">1</text>
<text x="81.8" y="65.9">3</text>
<text x="86.2" y="60.4" transform="rotate(-90 86.2 60.4)">5</text>
<text x="89.4" y="65.9">4</text>
<text x="89.4" y="63.4">6</text>
<text x="274.3" y="65.9">14</text>
<text x="274.3" y="63.4">16</text>
<text x="274.9" y="60.8">1</text>
<text x="297.1" y="63.4">10</text>
<text x="297.7" y="60.8">9</text>
<text x="46.9" y="71">B6</text>
<text x="47" y="68.4">A6</text>
<text x="86.2" y="70.6" transform="rotate(-90 86.2 70.6)">2</text>
<text x="274.9" y="71">4</text>
<text x="369.5" y="69.7">1</text>
<text x="274.9" y="73.5">2</text>
<text x="369.5" y="72.3">2</text>
<text x="46.9" y="81.1">B8</text>
<text x="47" y="78.6">A8</text>
<text x="284.3" y="80.7" transform="rotate(-90 284.3 80.7)">3</text>
<text x="289.4" y="81.3" transform="rotate(-90 289.4 81.3)">17</text>
<text x="27.8" y="87.8" transform="rotate(-90 27.8 87.8)">SH</text>
<text x="35.4" y="87.6" transform="rotate(-90 35.4 87.6)">A1</text>
<text x="165" y="89.6" transform="rotate(-90 165 89.6)">5</text>
<text x="155.5" y="92.6">2</text>
<text x="173.3" y="92.6">1</text>
<text x="173.3" y="95.1">4</text>
<text x="173.3" y="97.7">6</text>
<text x="165" y="102.3" transform="rotate(-90 165 102.3)">3</text>
<text x="299.6" y="145.5" transform="rotate(-90 299.6 145.5)">5</text>
<text x="304.7" y="146.8" transform="rotate(-90 304.7 146.8)">1</text>
<text x="350.4" y="146.8" transform="rotate(-90 350.4 146.8)">3</text>
<text x="115.4" y="154.4" transform="rotate(-90 115.4 154.4)">2</text>
<text x="292.6" y="152.3">2</text>
<text x="313" y="152.3">4</text>
<text x="343.4" y="152.3">2</text>
<text x="356.1" y="152.3">4</text>
<text x="100.9" y="157.3">3</text>
<text x="128.2" y="159.9">36</text>
<text x="128.2" y="157.3">37</text>
<text x="299.6" y="160.8" transform="rotate(-90 299.6 160.8)">3</text>
<text x="350.4" y="159.5" transform="rotate(-90 350.4 159.5)">1</text>
<text x="100.3" y="162.4">27</text>
<text x="100.3" y="167.5">38</text>
<text x="100.3" y="165">39</text>
<text x="128.2" y="162.4">10</text>
<text x="128.2" y="165">11</text>
<text x="128.2" y="167.5">13</text>
<text x="100.3" y="170">15</text>
<text x="100.9" y="172.6">4</text>
<text x="128.2" y="170">14</text>
<text x="128.2" y="172.6">23</text>
<text x="100.9" y="175.1">5</text>
<text x="100.9" y="177.7">6</text>
<text x="128.2" y="175.1">28</text>
<text x="128.2" y="177.7">29</text>
<text x="100.3" y="182.7">12</text>
<text x="100.3" y="185.3">17</text>
<text x="100.9" y="180.2">7</text>
<text x="128.2" y="180.2">30</text>
<text x="128.2" y="182.7">31</text>
<text x="128.2" y="185.3">32</text>
<text x="100.3" y="187.8">18</text>
<text x="100.3" y="190.4">19</text>
<text x="128.2" y="187.8">33</text>
<text x="128.2" y="190.4">34</text>
<text x="100.3" y="192.9">20</text>
<text x="100.3" y="195.4">21</text>
<text x="100.3" y="198">22</text>
<text x="128.2" y="198">16</text>
<text x="128.2" y="195.4">26</text>
<text x="128.2" y="192.9">35</text>
<text x="100.9" y="200.5">8</text>
<text x="100.9" y="203.1">9</text>
<text x="128.2" y="200.5">24</text>
<text x="128.2" y="203.1">25</text>
<text x="115.4" y="207.7" transform="rotate(-90 115.4 207.7)">1</text>
</g>
<g font-size="1.3" fill="#8232b4">
<text x="99" y="65.9">USB_D+</text>
<text x="99" y="63.4">USB_D-</text>
<text x="138.4" y="167.5">USB_D-</text>
<text x="138.4" y="170.1">USB_D+</text>
</g>
<g font-size="1.3" fill="#0000c2">
<text x="123.2" y="60.9">Same LDO as Espressif's ESP32-S3-DevKitC-1.</text>
<text x="55.9" y="79.2">USB 2.0 full speed to the ESP32-S3 native USB</text>
<text x="55.9" y="81.3">(programming, console, JTAG).</text>
<text x="365.7" y="92.4">Speaker: 40 mm, 4 ohm, 3 W</text>
<text x="365.7" y="94.4">(Same Sky CMS-4017-34SP),</text>
<text x="365.7" y="96.5">leads on a JST PH plug.</text>
<text x="55.9" y="105.1">5.1k Rd on each CC pin: the source supplies 5 V.</text>
<text x="55.9" y="107.1">Firmware keeps the amplifier inside a 500 mA budget</text>
<text x="55.9" y="109.2">unless a larger supply is known.</text>
<text x="213.3" y="109.7">GAIN open: 9 dB. Fit R6 (100k to GND) for 15 dB.</text>
<text x="213.3" y="111.7">SD_MODE has a 100k pull-down inside: amplifier stays off until GPIO4 goes high (left channel).</text>
<text x="121.9" y="114.3">LR low: data in the left slot.</text>
<text x="213.3" y="176.2">SW1 sits on the back of the board (the side facing the lid);</text>
<text x="213.3" y="178.3">D1 is reverse mounted and shines up through the board</text>
<text x="322.6" y="175.4">The LED runs from 5 V; U5 lifts the</text>
<text x="322.6" y="177.5">3.3 V data line to 5 V logic levels.</text>
<text x="322.6" y="179.5">R7 holds the line low while the</text>
<text x="213.3" y="180.3">into the switch and the translucent button cap.</text>
<text x="322.6" y="181.6">module boots.</text>
<text x="20.3" y="218.8">GPIO35-37: octal PSRAM inside the module, not usable.</text>
<text x="20.3" y="220.9">GPIO0, 3, 45, 46: strapping pins, left at their defaults</text>
<text x="20.3" y="222.9">(GPIO0: BOOT button plus the chip pull-up, as on the DevKitC-1).</text>
<text x="20.3" y="225">GPIO8, 9, 10, 12, 17, 18: free for later use. UART0 (GPIO43/44) is unused:</text>
<text x="20.3" y="227">the console is the native USB port.</text>
<text x="331.4" y="227.8">Board mounts with three M2 screws</text>
<text x="20.3" y="229.1">Mic on I2S0 and amplifier on I2S1 keep separate clocks,</text>
<text x="20.3" y="231.1">so full duplex can be tried later.</text>
<text x="331.4" y="229.8">into bosses in the enclosure lid.</text>
</g>
<g font-size="1.3" fill="#1e5ac8">
<text x="255.8" y="65.9">AMP_LRCLK</text>
<text x="256.9" y="63.4">AMP_BCLK</text>
<text x="258.5" y="60.8">AMP_DIN</text>
<text x="253" y="71">AMP_SD_MODE</text>
<text x="79.1" y="172.6">AMP_SD_MODE</text>
<text x="82.9" y="177.7">AMP_BCLK</text>
<text x="84.5" y="175.1">AMP_DIN</text>
<text x="81.8" y="180.2">AMP_LRCLK</text>
<text x="271.8" y="215.8">AMP_DIN</text>
</g>
<g font-size="1.3" fill="#c8008c">
<text x="339.1" y="60.8">SPK_P</text>
<text x="339.1" y="81.2">SPK_N</text>
</g>
<g font-size="1.3" fill="#939391">
<text x="249.4" y="76.2">R6</text>
<text x="247.2" y="78.2">100k</text>
</g>
<g font-size="1.3" fill="#008c8c">
<text x="182.9" y="92.6">MIC_WS</text>
<text x="182.9" y="95.1">MIC_SCK</text>
<text x="190.5" y="97.7">MIC_SD</text>
<text x="84.4" y="190.4">MIC_SCK</text>
<text x="85.5" y="195.5">MIC_WS</text>
<text x="85.7" y="198">MIC_SD</text>
<text x="271.8" y="203.1">MIC_SD</text>
<text x="271.8" y="209.4">MIC_SCK</text>
</g>
<g font-size="1.3" fill="#148c3c">
<text x="248.9" y="152.3">BTN</text>
<text x="60.9" y="157.4">EN</text>
<text x="87.6" y="162.4">BOOT</text>
<text x="60.9" y="175.1">BOOT</text>
<text x="88.9" y="200.5">BTN</text>
<text x="215.9" y="222.1">EN</text>
</g>
<g font-size="1.3" fill="#aa8200">
<text x="275.4" y="152.3">LED_DATA</text>
<text x="322.6" y="152.3">LED_DIN_5V</text>
<text x="83.7" y="203.1">LED_DATA</text>
</g>
<text font-size="1.3" fill="#c81e1e" x="215.9" y="203.1">+5V</text>
<text font-size="1.3" fill="#e17800" x="215.9" y="209.4">+3V3</text>
<text font-size="1.3" fill="#0f0f0f" x="215.9" y="215.8">GND</text>
<text font-size=".8" fill="#840000" x="351.6" y="157.2">RGB</text>
</svg>
